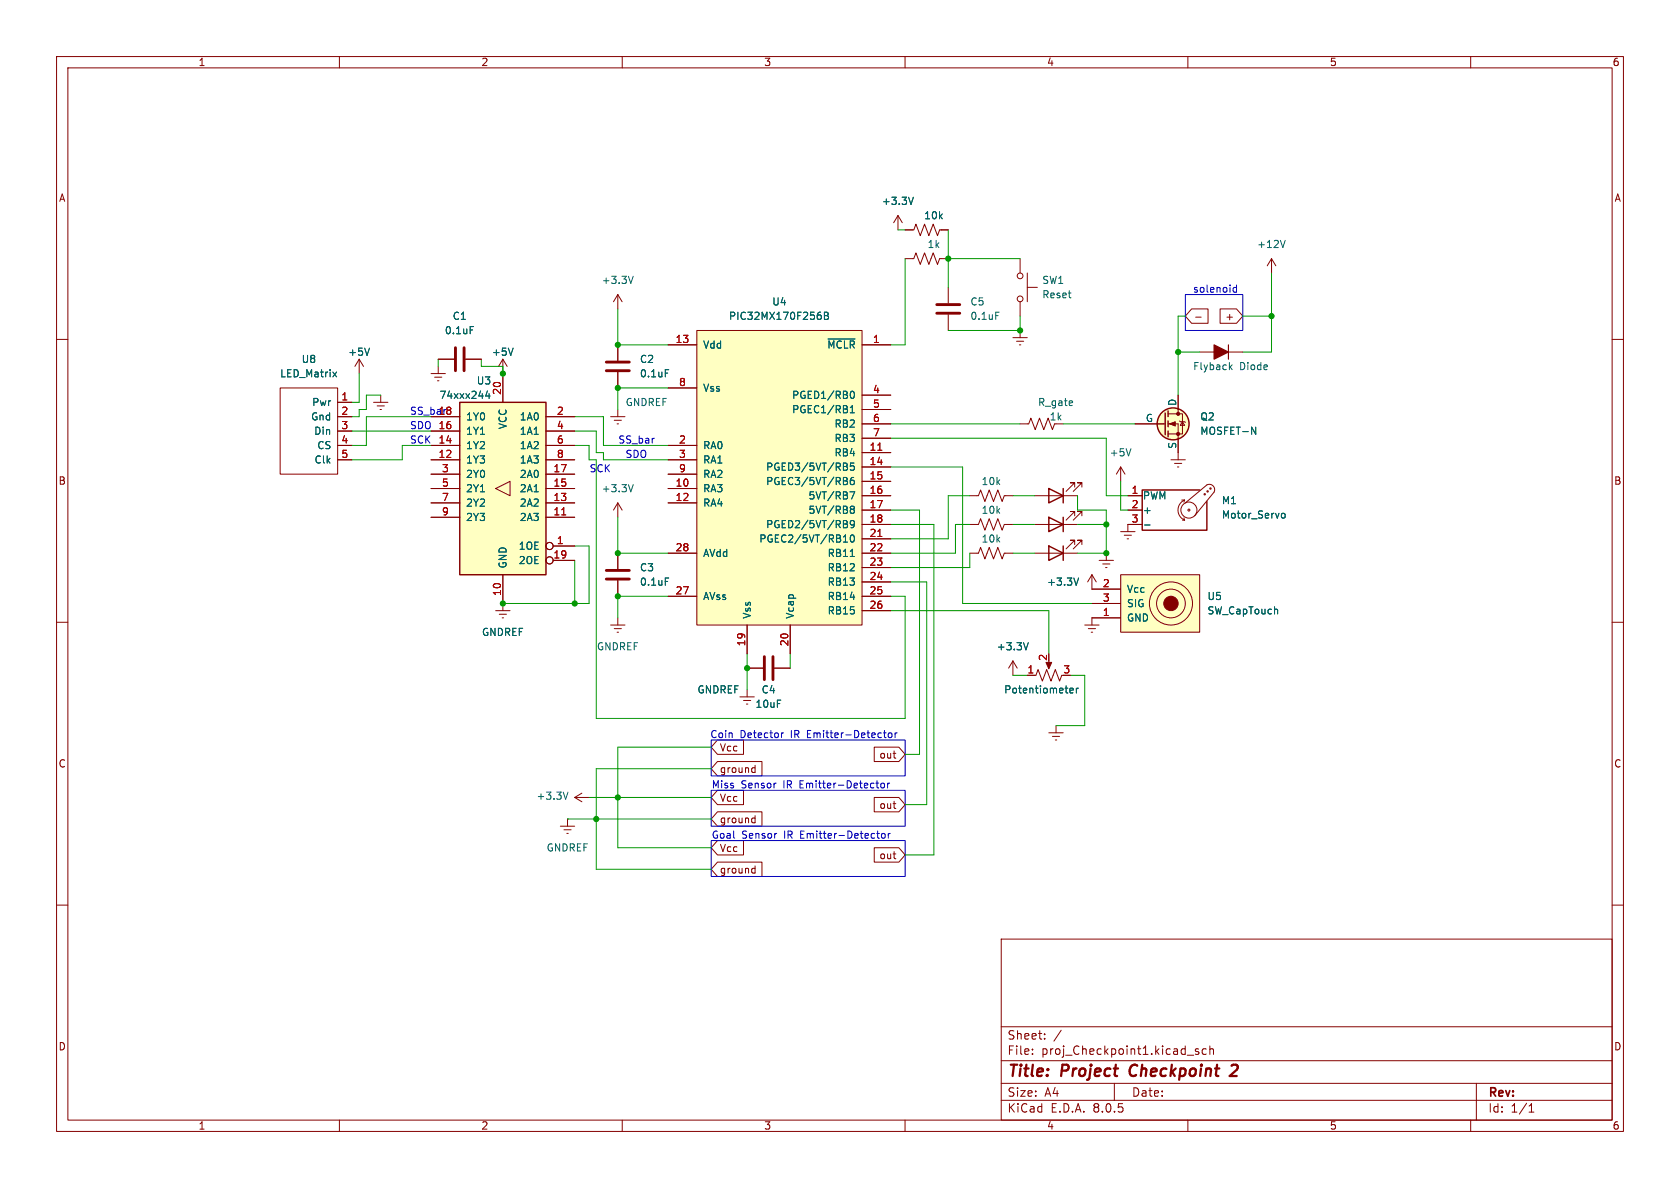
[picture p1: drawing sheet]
<svg xmlns="http://www.w3.org/2000/svg" width="297mm" height="210mm" viewBox="0 0 297 210" stroke-linecap="round" stroke-linejoin="round" font-family="sans-serif">
<g fill="none" stroke="#840000" stroke-width=".18">
<path d="M10 10h277v190h-277zM12 12h273v186h-273zM60 10v2M110 10v2M160 10v2M210 10v2M260 10v2M10 60h2M285 60h2M10 110h2M285 110h2M10 160h2"/>
<path d="M285 160h2M177 166h108v32h-108zM60 198v2M110 198v2M160 198v2M177 194.5h108M177 191.5h108M177 187.5h108M177 181.5h108M182.5 186.3v.1M182.5 185.5v.1M184.7 183.6v.1"/>
<path d="M184.7 182.8v.1M187.6 182.1l-1.3 2M197 191.5v3M209.9 186.5h1.1M210 198v2M211.9 185.5l-.4-.1-.2 .2 .1 .2 .5 .2v.3h-.6M213.2 185.5l-.4-.1-.3 .3v.4l.2 .2h.5M213.9 185.5l.2-.1 .4 .1v.9M213.9 184.9v1.5M260 198v2M261 191.5v6.5M270.3 196.6h.9"/>
<path d="M270.3 195.5l.4-.4v1.5"/>
</g>
<path d="M200 188.5a1.27 1.27 0 0 0 0 1.6M217.7 188.4l.3-.2h.5a.45 .45 0 0 1 .3 .6l-.1 .3-1.3 1.1h1.2" fill="none" stroke="#840000" stroke-width=".4"/>
<path d="M81.3 71.1h15.2v30.5h-15.2z" fill="#ffffc2"/>
<g fill="none" stroke="#840000" stroke-width=".18">
<path d="M76.2 78.7h5.1M76.2 76.2h5.1M76.2 73.7h5.1M88.9 66v5.1M96.5 78.7h5.1M96.5 76.2h5.1M96.5 73.7h5.1M76.2 91.4h5.1M76.2 81.3h5.1M76.2 88.9h5.1M76.2 86.4h5.1M76.2 83.8h5.1"/>
<path d="M87.6 86.4l2.6-1.3v2.5zM96.5 91.4h5.1M96.5 81.3h5.1M96.5 88.9h5.1M96.5 86.4h5.1M96.5 83.8h5.1M97.8 96.5h3.8M97.8 99.1h3.8M182.9 92.7h7.6M190 91.2v-.8h-.8h.8l-1.5 1.5M191.3 91.2v-.8h-.8h.8l-1.6 1.5M88.9 101.6v5.1"/>
<circle cx="97.2" cy="99.1" r=".63"/>
<circle cx="97.2" cy="96.5" r=".63"/>
</g>
<path d="M81.3 71.1h15.2v30.5h-15.2zM185.4 91.4l2.6 1.3-2.6 1.3zM188 91.4v2.6" fill="none" stroke="#840000" stroke-width=".25"/>
<path d="M99.3 91h.7" fill="none" stroke="#a90000" stroke-width=".18"/>
<path d="M86.2 69.1l-.3 .9h.8M86.5 69.6v.8" fill="none" stroke="#006464" stroke-width=".18"/>
<path d="M198.1 101.6h14v10.2h-14z" fill="#ffffc2"/>
<g fill="none" stroke="#840000" stroke-width=".18">
<path d="M180.3 45.7v2.6M180.3 53.3v2.6M181.6 50.8h1.8M181.6 48.3v5M63.5 63.5l-.8 1.3M63.5 63.5v2.5M63.5 63.5l.8 1.3M66 71.1h2.6M66.7 71.8h1.2M67.2 72.4h.2M67.3 69.9v1.2M88.9 63.5l-.8 1.3"/>
<path d="M88.9 63.5v2.5M88.9 63.5l.8 1.3M109.2 97.8v2.8M182.9 97.8h7.6M182.9 87.6h7.6M190 96.3v-.8h-.8h.8l-1.5 1.5M190 86.1v-.8h-.8h.8l-1.5 1.6M191.3 96.3v-.8h-.8h.8l-1.6 1.5M191.3 86.1v-.8h-.8h.8l-1.6 1.6M198.1 94h2.6M198.1 82.6l-.7 1.2M198.1 82.6v2.5"/>
<path d="M198.1 82.6l.8 1.2M198.8 94.6h1.2M199.3 95.3h.2M199.4 92.7v1.3M109.2 102.6v2.8M181.6 119.4h1.5l.4-1 .8 2 .7-2 .8 2 .8-2 .7 2 .4-1M185.4 116.8v1.1M193 109.2h5.1M193 101.6v2.5h5.1M193 106.7h5.1M193 101.6l-.7 1.3M193 101.6l.8 1.3"/>
<path d="M198.1 101.6h14v10.2h-14zM130.8 123.2h2.5M131.4 123.8h1.3M132 124.5h.2M132.1 121.9v1.3"/>
<circle cx="180.3" cy="52.8" r=".51"/>
<circle cx="180.3" cy="48.8" r=".51"/>
<circle cx="207" cy="106.7" r="2.54"/>
<circle cx="207" cy="106.7" r="3.8"/>
</g>
<g fill="#840000" stroke="#840000" stroke-width=".18">
<path d="M184.9 117.1h1l-.5 1.1z"/>
<circle cx="207" cy="106.7" r="1.27"/>
</g>
<path d="M65.3 61.5l-.4 1.3M90.7 61.5l-.4 1.3M199.9 79.3l-.4 1.3M117.6 102.2h.6M190.7 102.2l-.4 1.2M225.8 107.7l.1 .8M189.1 122.1l.6-.1v-.3h-.4l-.2 .1 .1 .6h.5M190.3 121.7v.8M190.7 121.7l-.4 .2" fill="none" stroke="#006464" stroke-width=".18"/>
<path d="M185.4 96.5l2.6 1.3-2.6 1.3zM185.4 86.4l2.6 1.2-2.6 1.3zM188 86.4v2.5M188 96.5v2.6" fill="none" stroke="#840000" stroke-width=".25"/>
<path d="M107.2 100.8h4.1M107.2 102.4h4.1" fill="none" stroke="#840000" stroke-width=".51"/>
<path d="M123.2 58.4h29.2v52.1h-29.2z" fill="#ffffc2"/>
<g fill="none" stroke="#840000" stroke-width=".18">
<path d="M158.7 38.1l-.7 1.3M158.7 38.1v2.5M158.7 38.1l.8 1.3M109.2 52.1v2.5M109.2 52.1l-.7 1.2M109.2 52.1l.8 1.2M123.2 58.4h29.2v52.1h-29.2zM160 45.7h1.5l.4-1 .8 2 .7-2 .8 2 .8-2 .7 2 .4-1h1.5M160 40.6h1.5l.4-1 .8 2.1 .7-2.1 .8 2.1 .8-2.1 .7 2.1 .4-1.1h1.5M167.6 50.8v2.8M167.6 55.6v2.8M179.1 59.7h2.5"/>
<path d="M180.3 58.4v1.3M210.7 54.6h2.9v2.6h-2.9l-1.2-1.3zM211.4 56.1h.9M215.7 54.6h2.9l1.1 1.3-1.1 1.3h-2.9zM224.8 45.7l-.8 1.3M224.8 45.7v2.6M224.8 45.7l.8 1.3M49.5 68.6h10.2v15.2h-10.2zM59.7 78.7h2.5M59.7 73.7h2.5M59.7 71.1h2.5M59.7 76.2h2.5"/>
<path d="M76.2 78.7h5.1M76.2 73.7h5.1M76.2 76.2h5.1M76.2 66h2.5M76.8 66.7h1.3M77.3 67.3h.3M77.5 63.5h2.8M77.5 64.8v1.2M82.3 63.5h2.8M88.9 66v5.1M96.5 78.7h5.1M96.5 73.7h5.1"/>
<path d="M96.5 76.2h5.1M107.9 73.7h2.6M108.6 74.3h1.3M109.1 74.9h.2M109.2 61v2.8M109.2 65.8v2.8M109.2 72.4v1.3M118.1 61h5.1M118.1 78.7h5.1M118.1 68.6h5.1M152.4 61h5.1M152.4 69.9h5.1"/>
<path d="M152.4 72.4h5.1M152.4 74.9h5.1M152.4 77.5h5.1M179.7 60.3h1.3M180.2 61h.3M180.3 74.9h1.6l.3-1 .8 2 .8-2 .7 2 .8-2 .8 2 .3-1M186.7 74.9h1.3M200.7 74.9h5M205.8 74.9h.2M206.5 74.9h1.8v6.4M206.5 73.2h1.8M208.3 73.2h.7v3.5h-2.5"/>
<path d="M208.3 69.9v3.3M208.5 74.4l.2 .1h.7l.1 .2M209 74.5l.4 .7h-.7zM212.1 62.2h7.6M59.7 81.3h2.5M76.2 86.4h5.1M76.2 88.9h5.1M76.2 81.3h5.1M76.2 83.8h5.1M76.2 91.4h5.1M96.5 86.4h5.1M96.5 88.9h5.1"/>
<path d="M96.5 81.3h5.1M96.5 83.8h5.1M96.5 91.4h5.1M97.8 99.1h3.8M97.8 96.5h3.8M109.2 88.9v2.5M109.2 97.8v2.8M109.2 88.9l-.7 1.3M109.2 88.9l.8 1.3M118.1 86.4h5.1M118.1 88.9h5.1M118.1 97.8h5.1"/>
<path d="M118.1 81.3h5.1M118.1 83.8h5.1M152.4 80h5.1M152.4 82.6h5.1M152.4 85.1h5.1M152.4 87.6h5.1M152.4 90.2h5.1M152.4 92.7h5.1M152.4 95.3h5.1M152.4 97.8h5.1M171.4 97.8h1.6l.4-1 .7 2 .8-2 .7 2 .8-2 .8 2 .3-1h1.6M171.4 87.6h1.6l.4-1 .7 2 .8-2 .7 2 .8-2 .8 2 .3-1h1.6"/>
<path d="M171.4 92.7h1.6l.4-1 .7 2 .8-2 .7 2 .8-2 .8 2 .3-1h1.6M194.3 99.1h2.5M194.9 99.7h1.3M195.6 97.8v1.3M199.4 87.6h2.5M199.4 90.2h2.5M199.4 92.7h2.5M207 81.3h2.5M207.6 81.9h1.3M208.2 82.6h.2M208.9 88.4h.5M209 91.9h.4"/>
<path d="M209.3 91.6l.1 .3M209.4 88.4a1.94 1.94 0 0 0-1.1 1.8 1.94 1.94 0 0 0 1.1 1.7M209.4 88.4l-.1 .4M213.4 85.7a.95 .95 0 0 1 1.1 .2 .95 .95 0 0 1 .1 1.1l-3.4 4.2M213.4 85.7l-3.9 3.2M87.6 108h2.6M88.3 108.6h1.2M88.8 109.2h.2M88.9 101.6v6.4M107.9 110.5h2.6M108.6 111.1h1.3M109.1 111.8h.2"/>
<path d="M109.2 102.6v2.8M109.2 109.2v1.3M118.1 105.4h5.1M132.1 110.5v5.1M132.1 118.1h2.8M136.9 118.1h2.8M139.7 110.5v5.1M152.4 100.3h5.1M152.4 102.9h5.1M152.4 105.4h5.1M152.4 108h5.1M179.1 116.8l-.8 1.3"/>
<path d="M179.1 116.8v2.6M179.1 116.8l.7 1.3M181.6 119.4h1.3M191.8 110.5h2.5M192.4 111.1h1.3M192.9 111.8h.3M193 104.1h5.1M193 106.7h5.1M195.5 100.3h.2M198.1 109.2h-5.1v1.3M126.8 139.7h4.6v2.5h-4.6l-1.1-1.2zM126.8 130.8h4.6v2.6h-4.6l-1.1-1.3z"/>
<path d="M126.8 134.6h7.9v2.6h-7.9l-1.1-1.3zM133.1 135.7l.4 .1M133.5 135.3v1.3M133.5 136.5l-.4 .1M154.6 132.1h4.3l1.1 1.3-1.1 1.2h-4.3zM185.4 129.5h2.6M186.1 130.2h1.2M186.6 130.8h.2M186.7 128.3v1.2M99.1 146.1h2.5M99.7 146.7h1.3M100.2 147.3h.3"/>
<path d="M100.3 144.8h.1M100.3 144.8v1.3M101.6 141l1.3 .7M101.6 141h2.5M102.9 140.2l-1.3 .8M126.8 143.5h7.9v2.6h-7.9l-1.1-1.3zM126.8 152.4h7.9v2.5h-7.9l-1.1-1.2zM126.8 148.6h4.6v2.5h-4.6l-1.1-1.2zM133.1 144.6l.4 .1M133.1 153.5l.4 .1M133.5 144.2v1.3M133.5 153.1v1.2"/>
<path d="M133.5 145.4l-.4 .1M133.5 154.3h-.4M154.6 141h4.3l1.1 1.2-1.1 1.3h-4.3zM154.6 149.9h4.3l1.1 1.2-1.1 1.3h-4.3z"/>
<circle cx="97.2" cy="99.1" r=".63"/>
<circle cx="97.2" cy="96.5" r=".63"/>
<circle cx="210.2" cy="90.2" r=".18"/>
<circle cx="210.2" cy="90.2" r="1.42"/>
<circle cx="213" cy="87.4" r=".13"/>
<circle cx="213.5" cy="86.9" r=".13"/>
<circle cx="214" cy="86.4" r=".13"/>
</g>
<g fill="none" stroke="#006464" stroke-width=".18">
<path d="M161.5 34.9l-.5 1.2M83.1 57.7h.6M111.9 48.8l-.4 1.3M144.8 55.2h.3M145 55.7l.2 .2v.3l-.2 .3M145.7 55.2h.5l.2 .2-.2 .4 .2 .1 .1 .3-.3 .3h-.5zM145.7 55.8h.5M146.4 59.9h4.8M176 55.2h.6M227.2 42.5l-.4 1.3M58.8 65.8l.7 .8M59.5 65.8l-.7 .8"/>
<path d="M65.3 61.5l-.4 1.3M86.2 69.1l-.3 .9h.8M86.5 69.6v.8M90.7 61.5l-.4 1.3M117.6 65.3h.6M150.3 73h.7M150.3 72.1l.4-.4v1.3M150.4 69.4l.2-.2a.68 .68 0 0 1 .5 .6 .68 .68 0 0 1-.5 .6l-.2-.2M217.5 64.9l.3 .4M217.8 64.5l-.5 .5M221.3 75.5l.7 1.3v-1.3M111.9 85.7l-.4 1.2"/>
<path d="M149.1 95.8h.7M149.2 94.9l.3-.3v1.2M149.5 81.9l.3 .2-.3 .4 .3 .1v.3l-.2 .2h-.5M149.5 84.4l.3 .2-.3 .4 .3 .1v.3l-.2 .3h-.5M149.5 92l.3 .3-.3 .3 .3 .1v.3l-.2 .3h-.5M150.3 86.9h.8l-.5 1.3M150.3 98.4h.7M150.4 94.7l.2-.1a.68 .68 0 0 1 .5 .6 .68 .68 0 0 1-.5 .6l-.2-.1-.1-.4zM150.6 89.5h.2l.2 .2-.2 .3M150.6 90h.2M150.8 90l.2 .3v.2l-.1 .2h-.3M150.9 84.4l-.3 .1a.86 .86 0 0 0 0 1.2l.4-.2v-.4l-.2-.2h-.4l-.1 .2"/>
<path d="M151 81.9h-.6l-.1 .6 .2-.2 .4 .1 .1 .2v.4l-.2 .1-.5-.1M151 92.6l-.2 .2-.4-.1-.1-.1 .1-.5 .4-.1 .2 .1a.84 .84 0 0 1-.3 1.2h-.3M202.4 92.8h.9M226.5 91l.3-.3 .3 .1 .1 .2-.1 .5-.3 .1-.3-.3M117.6 102.2h.6M181.8 113.6l-.4 1.3M190.7 102.2l-.4 1.2M225.8 107.7l.1 .8M189.1 122.1l.6-.1v-.3h-.4l-.2 .1 .1 .6h.5M190.3 121.7v.8M190.7 121.7l-.4 .2M100.4 140l-.4 1.3"/>
</g>
<path d="M155.2 79.6h.7M99.3 91h.7M155.2 94.8h.7" fill="none" stroke="#a90000" stroke-width=".18"/>
<path d="M165.6 53.8h4.1M165.6 55.4h4.1M80.5 61.5v4M82 61.5v4M107.2 64h4.1M107.2 65.5h4.1M135.1 116.1v4M136.7 116.1v4" fill="none" stroke="#840000" stroke-width=".51"/>
<path d="M217.2 61v2.5" fill="none" stroke="#840000" stroke-width=".2"/>
<path d="M214.6 61l2.6 1.2-2.6 1.3z" fill="#840000" stroke="#840000" stroke-width=".2"/>
<circle cx="207.4" cy="74.9" r="2.82" fill="#ffffc2" stroke="#ffffc2" stroke-width=".18"/>
<g fill="none" stroke="#840000" stroke-width=".25">
<path d="M206 73v3.8M206.5 72.6v1.1M206.5 74.4v1M206.5 76.2v1M212.1 86.6h-10.2v7.1h11.5v-5.1"/>
<circle cx="207.4" cy="74.9" r="2.82"/>
</g>
<g fill="#840000" stroke="#840000" stroke-width=".18">
<path d="M206.8 74.9l1-.4v.8z"/>
<circle cx="208.3" cy="76.7" r=".28"/>
<circle cx="208.3" cy="73.2" r=".28"/>
</g>
<g fill="none" stroke="#0000c2" stroke-width=".18">
<path d="M209.5 52.1h10.2v6.3h-10.2zM218.6 50.4v1.3M218.6 50.9l-.4-.1-.2 .3 .1 .5h.5M125.7 139.7h34.3v6.4h-34.3zM125.7 130.8h34.3v6.4h-34.3zM138.2 129.5v.9M138.5 129.5l-.3 .3M154.9 138.4h.4M155.1 139.2l.2 .1M155.8 138.5l.3-.1 .3 .3v.3l-.3 .3-.3-.1-.1-.2zM156.2 129.5h.5M156.4 130.3l.3 .1"/>
<path d="M156.9 138.4v.9M157.1 129.7l.2-.2 .3 .2 .1 .5-.1 .1-.3 .1-.2-.1zM157.3 138.4l-.4 .3M158.2 129.5v.9M158.6 129.5l-.4 .3M125.7 148.6h34.3v6.3h-34.3zM155 147.3h.5M155.2 148.1l.3 .1M155.9 147.5l.2-.2 .3 .2 .1 .4-.1 .2-.3 .1-.2-.1zM157 147.3v.9M157.4 147.3l-.4 .3"/>
</g>
<g fill="none" stroke="#009600" stroke-width=".18">
<path d="M109.2 54.6v6.4h8.9M158.7 40.6h1.3M160 45.7v15.3h-2.5M167.6 40.6v10.2M167.6 45.7h12.7M180.3 55.9v2.5h-12.7M209.5 55.9h-1.2v14M219.7 55.9h5.1M224.8 48.3v13.9h-5.1M62.2 76.2h14M63.5 66v5.1h-1.3M67.3 69.9h-2.5v2.5h-1.3v1.3h-1.3"/>
<path d="M76.2 78.7h-5.1v2.6h-8.9M76.2 73.7h-11.4v5h-2.6M77.5 63.5v1.3M85.1 63.5v1.3h3.8v1.2M101.6 76.2h3.8v3.8h1.3v1.3h11.4M101.6 78.7h2.5v2.6h1.3v45.7h54.6v-21.6h-2.5M101.6 73.7h5.1v5h11.4M118.1 68.6h-8.9v3.8M157.5 77.5h38.1v10.1h3.8M157.5 74.9h22.8M188 74.9h12.7M208.3 62.2h3.8"/>
<path d="M101.6 96.5h2.5v10.2h-15.2M101.6 99.1v7.6M109.2 91.4v6.4h8.9M157.5 92.7h7.6v58.4h-5.1M157.5 82.6h12.7v24.1h22.8M157.5 90.2h5.1v43.2h-2.6M171.4 92.7h-2.5v5.1h-11.4M171.4 87.6h-3.8v7.7h-10.1M171.4 97.8v2.5h-13.9M179.1 97.8h3.8M179.1 92.7h3.8M179.1 87.6h3.8"/>
<path d="M190.5 87.6v2.6h5.1v7.6h-5.1M190.5 92.7h5.1M198.1 85.1v5.1h1.3M118.1 105.4h-8.9v3.8M132.1 115.6v6.3M139.7 115.6v2.5M157.5 102.9h6.3v39.3h-3.8M157.5 108h27.9v7.6M179.1 119.4h2.5M189.2 119.4h2.6v8.9h-5.1M125.7 132.1h-16.5v17.8h16.5M125.7 135.9h-20.3v17.8h20.3"/>
<path d="M100.3 144.8h25.4M104.1 141h21.6"/>
</g>
<g fill="#009600" stroke="#009600" stroke-width=".18">
<circle cx="109.2" cy="97.8" r=".46"/>
<circle cx="101.6" cy="106.7" r=".46"/>
<circle cx="88.9" cy="106.7" r=".46"/>
<circle cx="105.4" cy="144.8" r=".46"/>
<circle cx="109.2" cy="141" r=".46"/>
<circle cx="109.2" cy="105.4" r=".46"/>
<circle cx="132.1" cy="118.1" r=".46"/>
<circle cx="208.3" cy="62.2" r=".46"/>
<circle cx="195.6" cy="97.8" r=".46"/>
<circle cx="195.6" cy="92.7" r=".46"/>
<circle cx="88.9" cy="66" r=".46"/>
<circle cx="109.2" cy="68.6" r=".46"/>
<circle cx="109.2" cy="61" r=".46"/>
<circle cx="224.8" cy="55.9" r=".46"/>
<circle cx="167.6" cy="45.7" r=".46"/>
<circle cx="180.3" cy="58.4" r=".46"/>
</g>
<g font-size="2.8" fill="#840000">
<text x="178" y="190.9">Title:</text>
<text x="187.7" y="190.9">Project</text>
<text x="200.6" y="190.9">Checkpoint</text>
</g>
<g font-size="2.1" fill="#840000">
<text x="178" y="184">Sheet:</text>
<text x="178" y="186.7">File:</text>
<text x="184.1" y="186.7">proj_Checkpoint1.kicad_sch</text>
<text x="178" y="196.9">KiCad</text>
<text x="178" y="194.1">Size:</text>
<text x="184.7" y="194.1">A4</text>
<text x="185.7" y="196.9">E.D.A.</text>
<text x="193.3" y="196.9">8.0.5</text>
<text x="200" y="194.1">Date:</text>
<text x="263" y="194.3">Rev:</text>
<text x="263" y="196.9">Id:</text>
<text x="267.1" y="196.9">1/1</text>
</g>
<g font-size="1.8" fill="#840000">
<text x="35" y="11.9">1</text>
<text x="85" y="11.9">2</text>
<text x="135" y="11.9">3</text>
<text x="185" y="11.9">4</text>
<text x="235" y="11.9">5</text>
<text x="285" y="11.9">6</text>
<text x="10.3" y="35.9">A</text>
<text x="285.3" y="35.9">A</text>
<text x="216.5" y="56.8">+</text>
<text x="10.3" y="85.9">B</text>
<text x="285.3" y="85.9">B</text>
<text x="10.3" y="135.9">C</text>
<text x="127.2" y="133">Vcc</text>
<text x="127.2" y="136.8">ground</text>
<text x="155.4" y="134.3">out</text>
<text x="285.3" y="135.9">C</text>
<text x="127.2" y="141.9">Vcc</text>
<text x="155.4" y="143.2">out</text>
<text x="127.2" y="145.7">ground</text>
<text x="127.2" y="154.6">ground</text>
<text x="127.2" y="150.8">Vcc</text>
<text x="155.4" y="152.1">out</text>
<text x="10.3" y="185.9">D</text>
<text x="285.3" y="185.9">D</text>
<text x="35" y="199.9">1</text>
<text x="85" y="199.9">2</text>
<text x="135" y="199.9">3</text>
<text x="185" y="199.9">4</text>
<text x="235" y="199.9">5</text>
<text x="285" y="199.9">6</text>
</g>
<g font-size="1.8" fill="#006464">
<text x="155.8" y="36.4">+3.3V</text>
<text x="163.3" y="39">10k</text>
<text x="163.9" y="44">1k</text>
<text x="222.1" y="44">+12V</text>
<text x="106.3" y="50.4">+3.3V</text>
<text x="184.2" y="50.4">SW1</text>
<text x="184.2" y="52.9">Reset</text>
<text x="78.5" y="59.3">0.1uF</text>
<text x="79.9" y="56.7">C1</text>
<text x="128.8" y="56.7">PIC32MX170F256B</text>
<text x="136.4" y="54.2">U4</text>
<text x="171.5" y="54.2">C5</text>
<text x="171.5" y="56.7">0.1uF</text>
<text x="53.2" y="64.4">U8</text>
<text x="61.5" y="63.1">+5V</text>
<text x="86.9" y="63.1">+5V</text>
<text x="113" y="64.4">C2</text>
<text x="124.2" y="61.8">Vdd</text>
<text x="146.2" y="61.8">~{MCLR}</text>
<text x="210.8" y="65.6">Flyback</text>
<text x="219.1" y="65.6">Diode</text>
<text x="49.4" y="66.9">LED_Matrix</text>
<text x="55.1" y="72">Pwr</text>
<text x="77.6" y="70.7">74xxx244</text>
<text x="84.2" y="68.2">U3</text>
<text x="110.5" y="72">GNDREF</text>
<text x="113" y="66.9">0.1uF</text>
<text x="124.2" y="69.4">Vss</text>
<text x="139.9" y="70.7">PGED1/RB0</text>
<text x="183.4" y="72">R_gate</text>
<text x="208" y="71.9" transform="rotate(-90 208 71.9)">D</text>
<text x="54.9" y="74.5">Gnd</text>
<text x="55.4" y="77.1">Din</text>
<text x="82.3" y="77.1">1Y1</text>
<text x="82.3" y="74.5">1Y0</text>
<text x="89.8" y="76" transform="rotate(-90 89.8 76)">VCC</text>
<text x="91.8" y="74.5">1A0</text>
<text x="91.8" y="77.1">1A1</text>
<text x="139.9" y="73.3">PGEC1/RB1</text>
<text x="147.4" y="75.8">RB2</text>
<text x="185.5" y="74.5">1k</text>
<text x="202.5" y="74.7">G</text>
<text x="212.1" y="77.1">MOSFET-N</text>
<text x="212.1" y="74.5">Q2</text>
<text x="55.5" y="82.1">Clk</text>
<text x="56" y="79.6">CS</text>
<text x="82.3" y="82.1">1Y3</text>
<text x="82.3" y="79.6">1Y2</text>
<text x="91.8" y="79.6">1A2</text>
<text x="91.8" y="82.1">1A3</text>
<text x="124.2" y="79.6">RA0</text>
<text x="124.2" y="82.1">RA1</text>
<text x="135.3" y="83.4">PGED3/5VT/RB5</text>
<text x="147.4" y="80.9">RB4</text>
<text x="147.4" y="78.3">RB3</text>
<text x="196.1" y="80.9">+5V</text>
<text x="208" y="79.4" transform="rotate(-90 208 79.4)">S</text>
<text x="82.3" y="84.7">2Y0</text>
<text x="82.3" y="87.2">2Y1</text>
<text x="82.3" y="89.8">2Y2</text>
<text x="91.8" y="89.8">2A2</text>
<text x="91.8" y="87.2">2A1</text>
<text x="91.8" y="84.7">2A0</text>
<text x="106.3" y="87.2">+3.3V</text>
<text x="124.2" y="87.2">RA3</text>
<text x="124.2" y="89.8">RA4</text>
<text x="124.2" y="84.7">RA2</text>
<text x="135.3" y="86">PGEC3/5VT/RB6</text>
<text x="142.8" y="88.5">5VT/RB7</text>
<text x="173.4" y="86">10k</text>
<text x="202" y="88.5">PWM</text>
<text x="215.9" y="89.3">M1</text>
<text x="82.3" y="92.3">2Y3</text>
<text x="91.8" y="92.3">2A3</text>
<text x="135.3" y="93.6">PGED2/5VT/RB9</text>
<text x="142.8" y="91">5VT/RB8</text>
<text x="173.4" y="91">10k</text>
<text x="202" y="91">+</text>
<text x="215.9" y="91.9">Motor_Servo</text>
<text x="89.8" y="100.6" transform="rotate(-90 89.8 100.6)">GND</text>
<text x="91.6" y="97.4">1OE</text>
<text x="91.6" y="99.9">2OE</text>
<text x="113" y="101.2">C3</text>
<text x="124.2" y="98.7">AVdd</text>
<text x="134.1" y="96.1">PGEC2/5VT/RB10</text>
<text x="146.2" y="98.7">RB11</text>
<text x="146.2" y="101.2">RB12</text>
<text x="173.4" y="96.1">10k</text>
<text x="113" y="103.7">0.1uF</text>
<text x="124.2" y="106.3">AVss</text>
<text x="146.2" y="103.7">RB13</text>
<text x="146.2" y="106.3">RB14</text>
<text x="185" y="103.7">+3.3V</text>
<text x="199.1" y="105">Vcc</text>
<text x="199.1" y="107.5">SIG</text>
<text x="213.4" y="106.3">U5</text>
<text x="85.1" y="112.6">GNDREF</text>
<text x="132.9" y="109.5" transform="rotate(-90 132.9 109.5)">Vss</text>
<text x="140.6" y="109.5" transform="rotate(-90 140.6 109.5)">Vcap</text>
<text x="146.2" y="108.8">RB15</text>
<text x="199.1" y="110.1">GND</text>
<text x="213.4" y="108.8">SW_CapTouch</text>
<text x="105.4" y="115.2">GNDREF</text>
<text x="176.1" y="115.2">+3.3V</text>
<text x="123.2" y="122.8">GNDREF</text>
<text x="133.5" y="125.3">10uF</text>
<text x="134.5" y="122.8">C4</text>
<text x="177.4" y="122.8">Potentiometer</text>
<text x="94.8" y="141.6">+3.3V</text>
<text x="96.5" y="150.7">GNDREF</text>
</g>
<g font-size="1.8" fill="#0000c2">
<text x="210.8" y="51.8">solenoid</text>
<text x="72.4" y="76">SDO 16</text>
<text x="72.4" y="73.4">SS_bar</text>
<text x="72.4" y="78.5">SCK</text>
<text x="104.1" y="83.6">SCK</text>
<text x="109.2" y="78.5">SS_bar</text>
<text x="110.5" y="81">SDO</text>
<text x="125.5" y="130.6">Coin</text>
<text x="130.8" y="130.6">Detector</text>
<text x="139.9" y="130.6">IR</text>
<text x="143" y="130.6">Emitter-Detector</text>
<text x="125.7" y="139.5">Miss</text>
<text x="131" y="139.5">Sensor</text>
<text x="138.6" y="139.5">IR</text>
<text x="141.6" y="139.5">Emitter-Detector</text>
<text x="125.7" y="148.3">Goal</text>
<text x="131.1" y="148.3">Sensor</text>
<text x="138.7" y="148.3">IR</text>
<text x="141.8" y="148.3">Emitter-Detector</text>
</g>
<g font-size="1.8" fill="#a90000">
<text x="119.3" y="60.7">13</text>
<text x="154.2" y="60.7">1</text>
<text x="60.3" y="70.9">1</text>
<text x="88.6" y="69.9" transform="rotate(-90 88.6 69.9)">20</text>
<text x="119.9" y="68.3">8</text>
<text x="154.2" y="69.6">4</text>
<text x="60.3" y="73.4">2</text>
<text x="60.3" y="75.9">3</text>
<text x="77.4" y="73.4">18</text>
<text x="77.4" y="75.9">16</text>
<text x="98.4" y="73.4">2</text>
<text x="98.4" y="75.9">4</text>
<text x="154.2" y="72.1">5</text>
<text x="154.2" y="74.7">6</text>
<text x="154.2" y="77.2">7</text>
<text x="60.3" y="78.5">4</text>
<text x="60.3" y="81">5</text>
<text x="77.4" y="81">12</text>
<text x="77.4" y="78.5">14</text>
<text x="78" y="83.6">3</text>
<text x="97.7" y="83.6">17</text>
<text x="98.4" y="78.5">6</text>
<text x="98.4" y="81">8</text>
<text x="119.9" y="78.5">2</text>
<text x="119.9" y="81">3</text>
<text x="119.9" y="83.6">9</text>
<text x="153.6" y="79.8">11</text>
<text x="153.6" y="82.3">14</text>
<text x="78" y="86.1">5</text>
<text x="78" y="88.6">7</text>
<text x="97.7" y="88.6">13</text>
<text x="97.7" y="86.1">15</text>
<text x="119.3" y="86.1">10</text>
<text x="119.3" y="88.6">12</text>
<text x="153.6" y="84.8">15</text>
<text x="153.6" y="87.4">16</text>
<text x="153.6" y="89.9">17</text>
<text x="200" y="87.4">1</text>
<text x="200" y="89.9">2</text>
<text x="78" y="91.2">9</text>
<text x="97.7" y="91.2">11</text>
<text x="153.6" y="92.5">18</text>
<text x="153.6" y="95">21</text>
<text x="200" y="92.5">3</text>
<text x="97.7" y="98.8">19</text>
<text x="98.4" y="96.3">1</text>
<text x="119.3" y="97.5">28</text>
<text x="153.6" y="97.5">22</text>
<text x="153.6" y="100.1">23</text>
<text x="88.6" y="105.5" transform="rotate(-90 88.6 105.5)">10</text>
<text x="119.3" y="105.2">27</text>
<text x="153.6" y="102.6">24</text>
<text x="153.6" y="105.2">25</text>
<text x="153.6" y="107.7">26</text>
<text x="194.9" y="103.9">2</text>
<text x="194.9" y="106.4">3</text>
<text x="194.9" y="109">1</text>
<text x="131.8" y="114.3" transform="rotate(-90 131.8 114.3)">19</text>
<text x="139.4" y="114.3" transform="rotate(-90 139.4 114.3)">20</text>
<text x="181.5" y="119.1">1</text>
<text x="185.2" y="116.9" transform="rotate(-90 185.2 116.9)">2</text>
<text x="187.9" y="119.1">3</text>
</g>
</svg>
